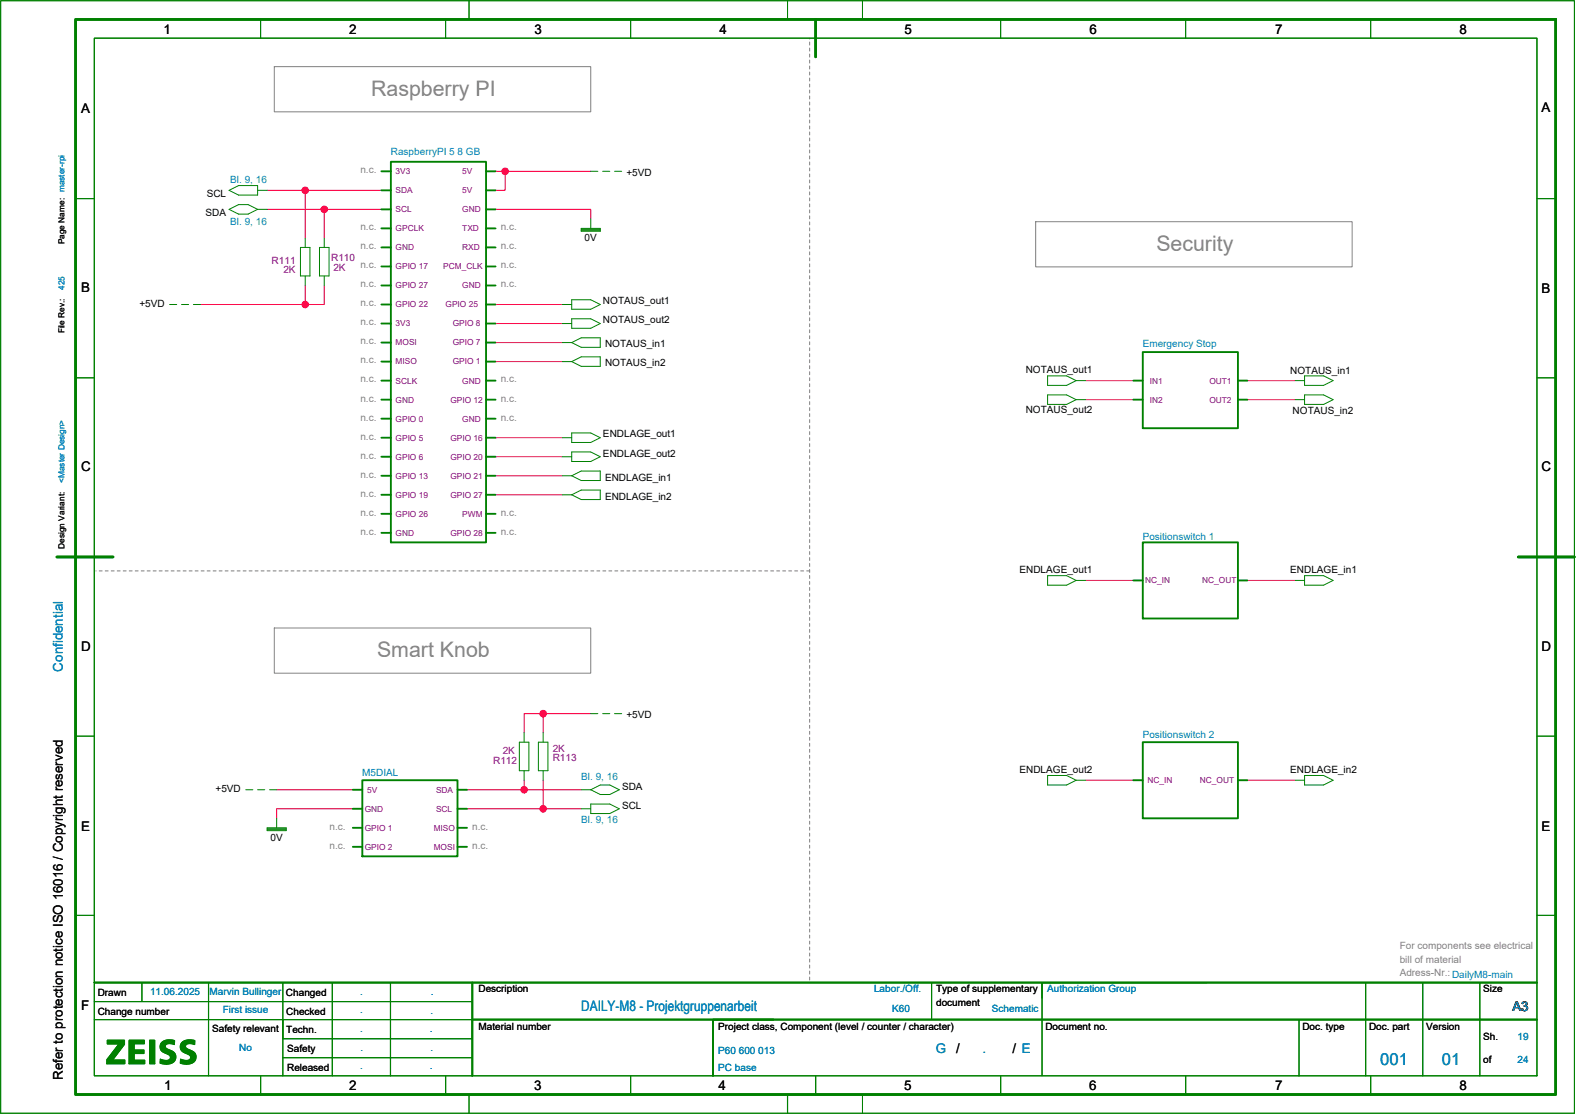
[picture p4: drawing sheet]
<svg xmlns="http://www.w3.org/2000/svg" width="421mm" height="297mm" viewBox="0 0 421 297" stroke-linecap="round" stroke-linejoin="round" font-family="sans-serif">
<g fill="none" stroke="#808080" stroke-width=".27">
<path d="M73.2 17.8h84.5v12.1h-84.5zM216.1 10.2v.2M216.1 11.2v.8M216.1 12.8v.8M216.1 14.4v.8M216.1 16v.8M216.1 17.6v.8M216.1 19.2v.8M216.1 20.8v.8M216.1 22.4v.8M216.1 24v.8M216.1 25.6v.8"/>
<path d="M216.1 27.2v.8M216.1 28.8v.8M216.1 30.4v.8M216.1 32v.8M216.1 33.6v.8M216.1 35.2v.8M216.1 36.8v.8M216.1 38.4v.8M216.1 40v.8M216.1 41.6v.8M216.1 43.2v.8M216.1 44.8v.8"/>
<path d="M216.1 46.4v.8M216.1 48v.8M216.1 49.6v.8M216.1 51.2v.8M216.1 52.8v.8M216.1 54.4v.8M216.1 56v.8M216.1 57.6v.8M216.1 59.2v.8M276.4 59.2h84.5v12.1h-84.5zM216.1 60.8v.8M216.1 62.4v.8"/>
<path d="M216.1 64v.8M216.1 65.6v.8M216.1 67.2v.8M216.1 68.8v.8M216.1 70.4v.8M216.1 72v.8M216.1 73.6v.8M216.1 75.2v.8M216.1 76.8v.8M216.1 78.4v.8M216.1 80v.8M216.1 81.6v.8"/>
<path d="M216.1 83.2v.8M216.1 84.8v.8M216.1 86.4v.8M216.1 88v.8M216.1 89.6v.8M216.1 91.2v.8M216.1 92.8v.8M216.1 94.4v.8M216.1 96v.8M216.1 97.6v.8M216.1 99.2v.8M216.1 100.8v.8"/>
<path d="M216.1 102.4v.8M216.1 104v.8M216.1 105.6v.8M216.1 107.2v.8M216.1 108.8v.8M216.1 110.4v.8M216.1 112v.8M216.1 113.6v.8M216.1 115.2v.8M216.1 116.8v.8M216.1 118.4v.8M216.1 120v.8"/>
<path d="M216.1 121.6v.8M216.1 123.2v.8M216.1 124.8v.8M216.1 126.4v.8M216.1 128v.8M216.1 129.6v.8M216.1 131.2v.8M216.1 132.8v.8M216.1 134.4v.8M216.1 136v.8M216.1 137.6v.8M216.1 139.2v.8"/>
<path d="M25.6 152.4h.1M26.5 152.4h.8M28.1 152.4h.8M29.7 152.4h.8M31.3 152.4h.8M32.9 152.4h.8M34.5 152.4h.8M36.1 152.4h.8M37.7 152.4h.8M39.3 152.4h.8M40.9 152.4h.8M42.5 152.4h.8"/>
<path d="M44.1 152.4h.8M45.7 152.4h.8M47.3 152.4h.8M48.9 152.4h.8M50.5 152.4h.8M52.1 152.4h.8M53.7 152.4h.8M55.3 152.4h.8M56.9 152.4h.8M58.5 152.4h.8M60.1 152.4h.8M61.7 152.4h.8"/>
<path d="M63.3 152.4h.8M64.9 152.4h.8M66.5 152.4h.8M68.1 152.4h.8M69.7 152.4h.8M71.3 152.4h.8M72.9 152.4h.8M74.5 152.4h.8M76.1 152.4h.8M77.7 152.4h.8M79.3 152.4h.8M80.9 152.4h.8"/>
<path d="M82.5 152.4h.8M84.1 152.4h.8M85.7 152.4h.8M87.3 152.4h.8M88.9 152.4h.8M90.5 152.4h.8M92.1 152.4h.8M93.7 152.4h.8M95.3 152.4h.8M96.9 152.4h.8M98.5 152.4h.8M100.1 152.4h.8"/>
<path d="M101.7 152.4h.8M103.3 152.4h.8M104.9 152.4h.8M106.5 152.4h.8M108.1 152.4h.8M109.7 152.4h.8M111.3 152.4h.8M112.9 152.4h.8M114.5 152.4h.8M116.1 152.4h.8M117.7 152.4h.8M119.3 152.4h.8"/>
<path d="M120.9 152.4h.8M122.5 152.4h.8M124.1 152.4h.8M125.7 152.4h.8M127.3 152.4h.8M128.9 152.4h.8M130.5 152.4h.8M132.1 152.4h.8M133.7 152.4h.8M135.3 152.4h.8M136.9 152.4h.8M138.5 152.4h.8"/>
<path d="M140.1 152.4h.8M141.7 152.4h.8M143.3 152.4h.8M144.9 152.4h.8M146.5 152.4h.8M148.1 152.4h.8M149.7 152.4h.8M151.3 152.4h.8M152.9 152.4h.8M154.5 152.4h.8M156.1 152.4h.8M157.7 152.4h.8"/>
<path d="M159.3 152.4h.8M160.9 152.4h.8M162.5 152.4h.8M164.1 152.4h.8M165.7 152.4h.8M167.3 152.4h.8M168.9 152.4h.8M170.5 152.4h.8M172.1 152.4h.8M173.7 152.4h.8M175.3 152.4h.8M176.9 152.4h.8"/>
<path d="M178.5 152.4h.8M180.1 152.4h.8M181.7 152.4h.8M183.3 152.4h.8M184.9 152.4h.8M186.5 152.4h.8M188.1 152.4h.8M189.7 152.4h.8M191.3 152.4h.8M192.9 152.4h.8M194.5 152.4h.8M196.1 152.4h.8"/>
<path d="M197.7 152.4h.8M199.3 152.4h.8M200.9 152.4h.8M202.5 152.4h.8M204.1 152.4h.8M205.7 152.4h.8M207.3 152.4h.8M208.9 152.4h.8M210.5 152.4h.8M212.1 152.4h.8M213.7 152.4h.8M215.3 152.4h.8"/>
<path d="M216.1 140.8v.8M216.1 142.4v.8M216.1 144v.8M216.1 145.6v.8M216.1 147.2v.8M216.1 148.8v.8M216.1 150.4v.8M216.1 152v.8M216.1 153.6v.8M216.1 155.2v.8M216.1 156.8v.8M216.1 158.4v.8"/>
<path d="M73.2 167.7h84.5v12h-84.5zM216.1 160v.8M216.1 161.6v.8M216.1 163.2v.8M216.1 164.8v.8M216.1 166.4v.8M216.1 168v.8M216.1 169.6v.8M216.1 171.2v.8M216.1 172.8v.8M216.1 174.4v.8M216.1 176v.8"/>
<path d="M216.1 177.6v.8M216.1 179.2v.8M216.1 180.8v.8M216.1 182.4v.8M216.1 184v.8M216.1 185.6v.8M216.1 187.2v.8M216.1 188.8v.8M216.1 190.4v.8M216.1 192v.8M216.1 193.6v.8M216.1 195.2v.8"/>
<path d="M216.1 196.8v.8M216.1 198.4v.8M216.1 200v.8M216.1 201.6v.8M216.1 203.2v.8M216.1 204.8v.8M216.1 206.4v.8M216.1 208v.8M216.1 209.6v.8M216.1 211.2v.8M216.1 212.8v.8M216.1 214.4v.8"/>
<path d="M216.1 216v.8M216.1 217.6v.8M216.1 219.2v.8M216.1 220.8v.8M216.1 222.4v.8M216.1 224v.8M216.1 225.6v.8M216.1 227.2v.8M216.1 228.8v.8M216.1 230.4v.8M216.1 232v.8M216.1 233.6v.8"/>
<path d="M216.1 235.2v.8M216.1 236.8v.8M216.1 238.4v.8M216.1 240v.8M216.1 241.6v.8M216.1 243.2v.8M216.1 244.8v.8M216.1 246.4v.8M216.1 248v.8M216.1 249.6v.8M216.1 251.2v.8M216.1 252.8v.8"/>
<path d="M216.1 254.4v.8M216.1 256v.8M216.1 257.6v.8M216.1 259.2v.8M216.1 260.8v.8"/>
</g>
<g fill="#f00">
<circle cx="81.5" cy="50.8" r="1"/>
<circle cx="145" cy="215.9" r="1"/>
</g>
<path d="M71.3 50.8h30.5M81.5 50.8v12.7M124.6 215.9h30.5M145 208.3v7.6" fill="none" stroke="#f00" stroke-width=".27"/>
<g fill="#f00">
<circle cx="86.5" cy="55.9" r="1"/>
<circle cx="139.9" cy="210.8" r="1"/>
</g>
<path d="M71.3 55.9h30.5M86.5 55.9v7.6M132.3 55.9h25.4v2.5M94.2 215.9h-20.4v2.6M124.6 210.8h30.5M139.9 208.3v2.5" fill="none" stroke="#f00" stroke-width=".27"/>
<g fill="#f00">
<circle cx="81.5" cy="81.3" r="1"/>
<circle cx="145" cy="190.5" r="1"/>
<circle cx="134.8" cy="45.7" r="1"/>
</g>
<path d="M132.3 45.7h25.4M134.8 45.7v5.1h-2.5M81.5 76.2v5.1M86.5 76.2v5.1h-5M53.5 81.3h28M145 190.5h-5.1v5.1M145 190.5v5.1M145 190.5h12.7M73.8 210.8h20.4" fill="none" stroke="#f00" stroke-width=".27"/>
<g fill="none" stroke="#ff0080" stroke-width=".27">
<path d="M132.3 81.3h17.7M132.3 86.4h17.7M132.3 91.5h17.7M132.3 96.5h17.7M132.3 116.9h17.7M289.7 101.6h12.7M289.7 106.7h12.7M332.9 101.6h12.7M332.9 106.7h12.7M132.3 121.9h17.7M132.3 127h17.7M132.3 132.1h17.7"/>
<path d="M289.7 155h12.7M332.9 155h12.7M289.7 208.3h12.7M332.9 208.3h12.7"/>
</g>
<path d="M80.2 66.1h2.5v7.6h-2.5zM81.5 63.5v2.6M81.5 73.7v2.5M85.3 66.1h2.5v7.6h-2.5zM86.5 63.5v2.6M86.5 73.7v2.5M138.6 198.1h2.5v7.7h-2.5zM139.9 195.6v2.5M143.7 198.1h2.5v7.7h-2.5zM145 195.6v2.5M139.9 205.8v2.5M145 205.8v2.5" fill="none" stroke="#008000" stroke-width=".27"/>
<path d="M39.9 277.7h1.4v6.3h-1.4z" fill-rule="evenodd" fill="#008000"/>
<path d="M39.9 277.7h1.4v6.3h-1.4z" fill="none" stroke="#008000" stroke-width=".27"/>
<path d="M28.6 277.7h4.6v1.1l-3.1 4.2h3.2v1h-4.8v-1.1l3.2-4.2h-3.1z" fill-rule="evenodd" fill="#008000"/>
<path d="M28.6 277.7h4.6v1.1l-3.1 4.2h3.2v1h-4.8v-1.1l3.2-4.2h-3.1z" fill="none" stroke="#008000" stroke-width=".27"/>
<path d="M34.4 277.7h4.2v1h-2.8v1.6h2.6v1h-2.6v1.7h2.8v1h-4.2z" fill-rule="evenodd" fill="#008000"/>
<path d="M34.4 277.7h4.2v1h-2.8v1.6h2.6v1h-2.6v1.7h2.8v1h-4.2z" fill="none" stroke="#008000" stroke-width=".27"/>
<path d="M43.2 278.3l1.4-.7 2 .2v1.1l-1.4-.3a.82 .82 0 0 0-1.1 .7 .82 .82 0 0 0 .9 .9l.4 .2a1.97 1.97 0 0 1 1.5 1.3v.8a2.49 2.49 0 0 1-3.3 1.5l-.9-.2 .1-1.1 1.6 .4a.86 .86 0 0 0 1.1-.8 .86 .86 0 0 0-.9-.9l-.7-.3a1.71 1.71 0 0 1-.7-2.8z" fill-rule="evenodd" fill="#008000"/>
<path d="M43.2 278.3l1.4-.7 2 .2v1.1l-1.4-.3a.82 .82 0 0 0-1.1 .7 .82 .82 0 0 0 .9 .9l.4 .2a1.97 1.97 0 0 1 1.5 1.3v.8a2.49 2.49 0 0 1-3.3 1.5l-.9-.2 .1-1.1 1.6 .4a.86 .86 0 0 0 1.1-.8 .86 .86 0 0 0-.9-.9l-.7-.3a1.71 1.71 0 0 1-.7-2.8z" fill="none" stroke="#008000" stroke-width=".27"/>
<path d="M48.6 278.3l1.4-.7 2 .2-.1 1.1-1.3-.3a.82 .82 0 0 0-1.1 .7 .82 .82 0 0 0 .9 .9l.4 .2a1.97 1.97 0 0 1 1.5 1.3v.8a2.49 2.49 0 0 1-3.3 1.5l-.9-.2 .1-1.1 1.6 .4a.86 .86 0 0 0 1.1-.8 .86 .86 0 0 0-.9-.9l-.7-.3a1.71 1.71 0 0 1-.7-2.8z" fill-rule="evenodd" fill="#008000"/>
<g fill="none" stroke="#008000" stroke-width=".27">
<path d="M.2 .2h420v297h-420zM69.6 5.2v5M118.9 5.2v5M125.2 .2v5M168.3 5.2v5M210.2 .2v5M230.2 .2v5M267 5.2v5M316.4 5.2v5M365.8 5.2v5M20.2 53h5M410.2 53h5"/>
<path d="M20.2 100.9h5M410.2 100.9h5M20.2 196.5h5M410.2 196.5h5M20.2 244.4h5M410.2 244.4h5M48.6 278.3l1.4-.7 2 .2-.1 1.1-1.3-.3a.82 .82 0 0 0-1.1 .7 .82 .82 0 0 0 .9 .9l.4 .2a1.97 1.97 0 0 1 1.5 1.3v.8a2.49 2.49 0 0 1-3.3 1.5l-.9-.2 .1-1.1 1.6 .4a.86 .86 0 0 0 1.1-.8 .86 .86 0 0 0-.9-.9l-.7-.3a1.71 1.71 0 0 1-.7-2.8zM125.2 292.2v5M230.2 292.2v5"/>
</g>
<path d="M20.2 5.2h395v287h-395zM217.7 5.2v10M15.2 148.7h15M405.2 148.7h15" fill="none" stroke="#008000" stroke-width=".7"/>
<g fill="none" stroke="#008000" stroke-width=".3">
<path d="M25.2 10.2h385v277h-385zM25.2 272.2h100.9l-.1 5.1h-50.5v-5.1M25.2 267.4h100.8M37.9 262.3v5.1M55.7 262.3v24.9M75.5 262.3v24.9M88.7 262.3v24.9M104.2 262.3v24.9M248.6 262.3v9.9M278.1 262.3v24.9M322.1 262.3h-44v4.1M346.7 272.2v15"/>
<path d="M364.5 262.3v24.9M379.7 262.3v24.9M394.9 262.3v24.9M69.6 287.3v5M75.5 282.4h50.5M118.9 287.3v5M168.3 287.3v5M210.2 292.2v5M217.7 287.3v5M267 287.3v5M316.4 287.3v5M365.8 287.3v5"/>
</g>
<path d="M25.2 262.3h385M126 262.3v24.9M126 272.2h80.4M410.2 272.2h-219.9v15" fill="none" stroke="#008000" stroke-width=".5"/>
<path d="M39.9 277.7h1.4v6.3h-1.4z" fill-rule="evenodd" fill="#008000"/>
<path d="M39.9 277.7h1.4v6.3h-1.4z" fill="none" stroke="#008000" stroke-width=".27"/>
<path d="M28.6 277.7h4.6v1.1l-3.1 4.2h3.2v1h-4.8v-1.1l3.2-4.2h-3.1z" fill-rule="evenodd" fill="#008000"/>
<path d="M28.6 277.7h4.6v1.1l-3.1 4.2h3.2v1h-4.8v-1.1l3.2-4.2h-3.1z" fill="none" stroke="#008000" stroke-width=".27"/>
<path d="M34.4 277.7h4.2v1h-2.8v1.6h2.6v1h-2.6v1.7h2.8v1h-4.2z" fill-rule="evenodd" fill="#008000"/>
<path d="M34.4 277.7h4.2v1h-2.8v1.6h2.6v1h-2.6v1.7h2.8v1h-4.2z" fill="none" stroke="#008000" stroke-width=".27"/>
<path d="M43.2 278.3l1.4-.7 2 .2v1.1l-1.4-.3a.82 .82 0 0 0-1.1 .7 .82 .82 0 0 0 .9 .9l.4 .2a1.97 1.97 0 0 1 1.5 1.3v.8a2.49 2.49 0 0 1-3.3 1.5l-.9-.2 .1-1.1 1.6 .4a.86 .86 0 0 0 1.1-.8 .86 .86 0 0 0-.9-.9l-.7-.3a1.71 1.71 0 0 1-.7-2.8z" fill-rule="evenodd" fill="#008000"/>
<path d="M43.2 278.3l1.4-.7 2 .2v1.1l-1.4-.3a.82 .82 0 0 0-1.1 .7 .82 .82 0 0 0 .9 .9l.4 .2a1.97 1.97 0 0 1 1.5 1.3v.8a2.49 2.49 0 0 1-3.3 1.5l-.9-.2 .1-1.1 1.6 .4a.86 .86 0 0 0 1.1-.8 .86 .86 0 0 0-.9-.9l-.7-.3a1.71 1.71 0 0 1-.7-2.8z" fill="none" stroke="#008000" stroke-width=".27"/>
<path d="M48.6 278.3l1.4-.7 2 .2-.1 1.1-1.3-.3a.82 .82 0 0 0-1.1 .7 .82 .82 0 0 0 .9 .9l.4 .2a1.97 1.97 0 0 1 1.5 1.3v.8a2.49 2.49 0 0 1-3.3 1.5l-.9-.2 .1-1.1 1.6 .4a.86 .86 0 0 0 1.1-.8 .86 .86 0 0 0-.9-.9l-.7-.3a1.71 1.71 0 0 1-.7-2.8z" fill-rule="evenodd" fill="#008000"/>
<g fill="none" stroke="#008000" stroke-width=".27">
<path d="M.2 .2h420v297h-420zM69.6 5.2v5M118.9 5.2v5M125.2 .2v5M168.3 5.2v5M210.2 .2v5M230.2 .2v5M267 5.2v5M316.4 5.2v5M365.8 5.2v5M20.2 53h5M61.1 50.8l2.6-1.3h5.1v2.6h-5.1z"/>
<path d="M61.1 55.9l2.6-1.3h2.5l2.6 1.3-2.6 1.3h-2.5zM68.8 50.8h2.5M68.8 55.9h2.5M157.7 45.7h1.9M157.7 58.4v2.6M160.8 45.7h1.9M164 45.7h1.9M410.2 53h5M155.1 61h5.1v.7h-5.1zM155.1 61.5h5.1M155.1 61.2h5.1M45.3 81.3h1.9"/>
<path d="M48.4 81.3h1.9M51.6 81.3h1.9M150 81.3h2.6M150 86.4h2.6M150 91.5h2.6M150 96.5h2.6M152.6 91.5l2.5-1.3h5.1v2.5h-5.1zM152.6 96.5l2.5-1.2h5.1v2.5h-5.1zM152.6 80h5.1l2.5 1.3-2.5 1.3h-5.1zM152.6 85.1h5.1l2.5 1.3-2.5 1.2h-5.1zM20.2 100.9h5M150 116.9h2.6"/>
<path d="M152.6 115.6h5.1l2.5 1.3-2.5 1.2h-5.1zM279.6 100.3h5.1l2.5 1.3-2.5 1.3h-5.1zM279.6 105.4h5.1l2.5 1.3-2.5 1.3h-5.1zM287.2 101.6h2.5M287.2 106.7h2.5M345.6 101.6h2.6M345.6 106.7h2.6M348.2 100.3h5l2.6 1.3-2.6 1.3h-5zM348.2 105.4h5l2.6 1.3-2.6 1.3h-5zM410.2 100.9h5M150 121.9h2.6M150 127h2.6"/>
<path d="M150 132.1h2.6M152.6 127l2.5-1.3h5.1v2.6h-5.1zM152.6 132.1l2.5-1.3h5.1v2.6h-5.1zM152.6 120.7h5.1l2.5 1.2-2.5 1.3h-5.1zM279.6 153.7h5.1l2.5 1.3-2.5 1.2h-5.1zM287.2 155h2.5M345.6 155h2.6M348.2 153.7h5l2.6 1.3-2.6 1.2h-5zM20.2 196.5h5M157.7 190.5h1.9M160.8 190.5h1.9M164 190.5h1.9"/>
<path d="M410.2 196.5h5M65.6 210.8h1.9M68.8 210.8h1.9M71.9 210.8h1.9M73.8 218.5v2.5M155.1 210.8h2.6M155.1 215.9h2.6M157.7 214.6h5l2.6 1.3-2.6 1.3h-5zM157.7 210.8l2.5-1.2h2.5l2.6 1.2-2.6 1.3h-2.5zM279.6 207h5.1l2.5 1.3-2.5 1.3h-5.1zM287.2 208.3h2.5M345.6 208.3h2.6"/>
<path d="M348.2 207h5l2.6 1.3-2.6 1.3h-5zM71.3 221h5.1v.8h-5.1zM71.3 221.5h5.1M71.3 221.2h5.1M20.2 244.4h5M410.2 244.4h5M48.6 278.3l1.4-.7 2 .2-.1 1.1-1.3-.3a.82 .82 0 0 0-1.1 .7 .82 .82 0 0 0 .9 .9l.4 .2a1.97 1.97 0 0 1 1.5 1.3v.8a2.49 2.49 0 0 1-3.3 1.5l-.9-.2 .1-1.1 1.6 .4a.86 .86 0 0 0 1.1-.8 .86 .86 0 0 0-.9-.9l-.7-.3a1.71 1.71 0 0 1-.7-2.8zM125.2 292.2v5M230.2 292.2v5"/>
</g>
<path d="M20.2 5.2h395v287h-395zM217.7 5.2v10M15.2 148.7h15M405.2 148.7h15" fill="none" stroke="#008000" stroke-width=".7"/>
<g fill="none" stroke="#008000" stroke-width=".3">
<path d="M25.2 10.2h385v277h-385zM25.2 272.2h100.9l-.1 5.1h-50.5v-5.1M25.2 267.4h100.8M37.9 262.3v5.1M55.7 262.3v24.9M75.5 262.3v24.9M88.7 262.3v24.9M104.2 262.3v24.9M248.6 262.3v9.9M278.1 262.3v24.9M322.1 262.3h-44v4.1M346.7 272.2v15"/>
<path d="M364.5 262.3v24.9M379.7 262.3v24.9M394.9 262.3v24.9M69.6 287.3v5M75.5 282.4h50.5M118.9 287.3v5M168.3 287.3v5M210.2 292.2v5M217.7 287.3v5M267 287.3v5M316.4 287.3v5M365.8 287.3v5"/>
</g>
<g fill="none" stroke="#008000" stroke-width=".5">
<path d="M101.8 45.7h2.5M101.8 50.8h2.5M101.8 55.9h2.5M104.3 43.2h25.4v101.6h-25.4zM129.7 45.7h2.6M129.7 50.8h2.6M129.7 55.9h2.6M101.8 61h2.5M101.8 66.1h2.5M101.8 71.1h2.5M101.8 76.2h2.5M129.7 61h2.6"/>
<path d="M129.7 66.1h2.6M129.7 71.1h2.6M129.7 76.2h2.6M101.8 81.3h2.5M101.8 86.4h2.5M101.8 91.5h2.5M101.8 96.5h2.5M129.7 81.3h2.6M129.7 86.4h2.6M129.7 91.5h2.6M129.7 96.5h2.6M305 94h25.4v20.3h-25.4z"/>
<path d="M101.8 101.6h2.5M101.8 106.7h2.5M101.8 111.8h2.5M101.8 116.9h2.5M129.7 101.6h2.6M129.7 106.7h2.6M129.7 111.8h2.6M129.7 116.9h2.6M302.4 101.6h2.6M302.4 106.7h2.6M330.4 101.6h2.5M330.4 106.7h2.5"/>
<path d="M101.8 121.9h2.5M101.8 127h2.5M101.8 132.1h2.5M101.8 137.2h2.5M129.7 121.9h2.6M129.7 127h2.6M129.7 132.1h2.6M129.7 137.2h2.6M101.8 142.3h2.5M129.7 142.3h2.6M302.4 155h2.6M305 144.8h25.4v20.3h-25.4z"/>
<path d="M330.4 155h2.5M305 198.1h25.4v20.4h-25.4zM94.2 210.8h2.5M94.2 215.9h2.5M96.7 208.3h25.4v20.3h-25.4zM122.1 210.8h2.5M122.1 215.9h2.5M302.4 208.3h2.6M330.4 208.3h2.5M94.2 221h2.5M94.2 226.1h2.5M122.1 221h2.5"/>
<path d="M122.1 226.1h2.5M25.2 262.3h385M126 262.3v24.9M126 272.2h80.4M410.2 272.2h-219.9v15"/>
</g>
<g font-size="5.7" fill="#808080">
<text x="99" y="25.5">Raspberry PI</text>
<text x="308.6" y="66.9">Security</text>
<text x="100.6" y="175.4">Smart Knob</text>
</g>
<g font-size="4.4" fill="#0080c0">
<text x="368.3" y="284.2">001</text>
<text x="384.8" y="284.2">01</text>
</g>
<text font-size="3.9" fill="#0080c0" x="155.1" y="269.8">DAILY-M8 - Projektgruppenarbeit</text>
<g font-size="3.6">
<text x="43.7" y="9.1">1</text>
<text x="93.2" y="9.1">2</text>
<text x="142.7" y="9.1">3</text>
<text x="192" y="9.1">4</text>
<text x="241.4" y="9.1">5</text>
<text x="290.8" y="9.1">6</text>
<text x="340.3" y="9.2">7</text>
<text x="389.5" y="9.1">8</text>
<text x="411.4" y="30">A</text>
<text x="21.7" y="30.1">A</text>
<text x="21.7" y="78.1">B</text>
<text x="411.4" y="78.3">B</text>
<text x="21.7" y="125.9">C</text>
<text x="411.4" y="125.9">C</text>
<text x="21.7" y="173.9">D</text>
<text x="411.4" y="173.9">D</text>
<text x="21.7" y="221.8">E</text>
<text x="411.4" y="221.8">E</text>
<text x="21.7" y="269.6">F</text>
<text x="403.6" y="269.8">A3</text>
<text x="255.2" y="281.1">/</text>
<text x="270.2" y="281.1">/ E</text>
<text x="16.8" y="288.3" transform="rotate(-90 16.8 288.3)">Refer to protection notice ISO 16016 / Copyright reserved</text>
<text x="43.8" y="290.9">1</text>
<text x="93.2" y="290.9">2</text>
<text x="142.6" y="290.9">3</text>
<text x="191.8" y="290.9">4</text>
<text x="241.3" y="290.9">5</text>
<text x="290.7" y="290.9">6</text>
<text x="340.3" y="290.9">7</text>
<text x="389.5" y="290.9">8</text>
</g>
<g font-size="3.6" fill="#0080c0">
<text x="16.8" y="179.3" transform="rotate(-90 16.8 179.3)">Confidential</text>
<text x="249.7" y="281.1">G</text>
<text x="262.2" y="281.1">.</text>
</g>
<g font-size="2.7" fill="#0080c0">
<text x="104.3" y="41.3">RaspberryPI 5 8 GB</text>
<text x="61.4" y="48.8">Bl. 9, 16</text>
<text x="61.4" y="60.2">Bl. 9, 16</text>
<text x="305" y="92.8">Emergency Stop</text>
<text x="305" y="144.2">Positionswitch 1</text>
<text x="305" y="196.9">Positionswitch 2</text>
<text x="96.7" y="207.1">M5DIAL</text>
<text x="155.1" y="208.3">Bl. 9, 16</text>
<text x="155.1" y="219.8">Bl. 9, 16</text>
<text x="40" y="265.7">11.06.2025</text>
<text x="55.9" y="265.7">Marvin Bullinger</text>
<text x="96.1" y="265.7">.</text>
<text x="115" y="265.7">.</text>
<text x="233.3" y="264.9">Labor./Off.</text>
<text x="279.5" y="264.9">Authorization Group</text>
<text x="59.5" y="270.5">First issue</text>
<text x="96.1" y="270.5">.</text>
<text x="96.1" y="275.6">.</text>
<text x="114.7" y="275.6">.</text>
<text x="114.9" y="270.7">.</text>
<text x="238.1" y="270">K60</text>
<text x="264.7" y="270">Schematic</text>
<text x="63.9" y="280.5">No</text>
<text x="96.2" y="280.5">.</text>
<text x="114.9" y="280.5">.</text>
<text x="191.7" y="281.3">P60 600 013</text>
<text x="405" y="277.7">19</text>
<text x="96.1" y="285.5">.</text>
<text x="114.7" y="285.5">.</text>
<text x="191.7" y="285.9">PC base</text>
<text x="405" y="283.8">24</text>
</g>
<g font-size="2.7" fill="#808080">
<text x="96.2" y="46.2">n.c.</text>
<text x="96.2" y="61.5">n.c.</text>
<text x="133.6" y="61.5">n.c.</text>
<text x="96.2" y="66.5">n.c.</text>
<text x="96.2" y="71.6">n.c.</text>
<text x="133.6" y="66.5">n.c.</text>
<text x="133.6" y="71.6">n.c.</text>
<text x="96.2" y="76.7">n.c.</text>
<text x="133.6" y="76.7">n.c.</text>
<text x="96.2" y="81.8">n.c.</text>
<text x="96.2" y="86.9">n.c.</text>
<text x="96.2" y="91.9">n.c.</text>
<text x="96.2" y="97">n.c.</text>
<text x="96.2" y="102.1">n.c.</text>
<text x="96.2" y="107.2">n.c.</text>
<text x="133.6" y="102.1">n.c.</text>
<text x="133.6" y="107.2">n.c.</text>
<text x="96.2" y="112.3">n.c.</text>
<text x="133.6" y="112.3">n.c.</text>
<text x="96.2" y="117.3">n.c.</text>
<text x="96.2" y="122.4">n.c.</text>
<text x="96.2" y="127.5">n.c.</text>
<text x="96.2" y="132.6">n.c.</text>
<text x="96.2" y="137.7">n.c.</text>
<text x="133.6" y="137.7">n.c.</text>
<text x="96.2" y="142.7">n.c.</text>
<text x="133.6" y="142.7">n.c.</text>
<text x="87.9" y="221.5">n.c.</text>
<text x="126" y="221.5">n.c.</text>
<text x="87.9" y="226.6">n.c.</text>
<text x="126" y="226.6">n.c.</text>
<text x="373.6" y="253.4">For components see electrical</text>
<text x="373.6" y="257">bill of material</text>
<text x="373.6" y="260.6">Adress-Nr.: DailyM8-main</text>
</g>
<g font-size="2.7">
<text x="167.2" y="46.9">+5VD</text>
<text x="55.2" y="52.7">SCL</text>
<text x="54.9" y="57.8">SDA</text>
<text x="156" y="64.4">0V</text>
<text x="37.2" y="82">+5VD</text>
<text x="160.9" y="81.2">NOTAUS_out1</text>
<text x="160.9" y="86.3">NOTAUS_out2</text>
<text x="161.5" y="92.8">NOTAUS_in1</text>
<text x="161.5" y="97.8">NOTAUS_in2</text>
<text x="273.7" y="99.6">NOTAUS_out1</text>
<text x="344.3" y="99.7">NOTAUS_in1</text>
<text x="273.7" y="110.4">NOTAUS_out2</text>
<text x="345" y="110.5">NOTAUS_in2</text>
<text x="160.9" y="116.8">ENDLAGE_out1</text>
<text x="160.9" y="121.9">ENDLAGE_out2</text>
<text x="161.5" y="128.3">ENDLAGE_in1</text>
<text x="161.5" y="133.4">ENDLAGE_in2</text>
<text x="272.1" y="152.9">ENDLAGE_out1</text>
<text x="344.3" y="153.1">ENDLAGE_in1</text>
<text x="167.2" y="191.6">+5VD</text>
<text x="272.1" y="206.2">ENDLAGE_out2</text>
<text x="344.3" y="206.4">ENDLAGE_in2</text>
<text x="57.5" y="211.5">+5VD</text>
<text x="166" y="215.9">SCL</text>
<text x="166" y="210.8">SDA</text>
<text x="72.2" y="224.4">0V</text>
<text x="26.1" y="265.9">Drawn</text>
<text x="76.3" y="265.9">Changed</text>
<text x="127.7" y="264.9">Description</text>
<text x="249.8" y="264.9">Type of supplementary</text>
<text x="249.8" y="268.5">document</text>
<text x="395.8" y="264.9">Size</text>
<text x="26.1" y="270.9">Change number</text>
<text x="56.6" y="275.6">Safety relevant</text>
<text x="76.4" y="270.9">Checked</text>
<text x="76.4" y="275.7">Techn.</text>
<text x="127.7" y="274.9">Material number</text>
<text x="191.7" y="274.9">Project class, Component (level / counter / character)</text>
<text x="279" y="274.9">Document no.</text>
<text x="347.6" y="274.9">Doc. type</text>
<text x="365.4" y="274.9">Doc. part</text>
<text x="380.6" y="274.9">Version</text>
<text x="76.6" y="280.9">Safety</text>
<text x="395.8" y="277.7">Sh.</text>
<text x="76.6" y="285.9">Released</text>
<text x="395.8" y="283.8">of</text>
</g>
<g font-size="2.7" fill="#800080">
<text x="72.5" y="70.4">R111</text>
<text x="88.4" y="69.7">R110</text>
<text x="75.6" y="72.9">2K</text>
<text x="89" y="72.3">2K</text>
<text x="131.6" y="203.9">R112</text>
<text x="134.2" y="201.3">2K</text>
<text x="147.5" y="203.2">R113</text>
<text x="147.5" y="200.7">2K</text>
</g>
<g font-size="2.2" fill="#800080">
<text x="105.6" y="46.5">3V3</text>
<text x="123.4" y="46.5">5V</text>
<text x="105.6" y="51.6">SDA</text>
<text x="123.4" y="51.6">5V</text>
<text x="105.6" y="56.7">SCL</text>
<text x="123.4" y="56.7">GND</text>
<text x="105.6" y="61.7">GPCLK</text>
<text x="123.4" y="61.7">TXD</text>
<text x="105.6" y="66.8">GND</text>
<text x="105.6" y="71.9">GPIO 17</text>
<text x="118.3" y="71.9">PCM_CLK</text>
<text x="123.4" y="66.8">RXD</text>
<text x="105.6" y="77">GPIO 27</text>
<text x="123.4" y="77">GND</text>
<text x="105.6" y="82.1">GPIO 22</text>
<text x="118.9" y="82.1">GPIO 25</text>
<text x="105.6" y="87.1">3V3</text>
<text x="120.8" y="87.1">GPIO 8</text>
<text x="105.6" y="92.2">MOSI</text>
<text x="120.8" y="92.2">GPIO 7</text>
<text x="105.6" y="97.3">MISO</text>
<text x="120.8" y="97.3">GPIO 1</text>
<text x="105.6" y="102.4">SCLK</text>
<text x="105.6" y="107.5">GND</text>
<text x="120.2" y="107.5">GPIO 12</text>
<text x="123.4" y="102.4">GND</text>
<text x="306.9" y="102.4">IN1</text>
<text x="306.9" y="107.5">IN2</text>
<text x="322.8" y="102.4">OUT1</text>
<text x="322.8" y="107.5">OUT2</text>
<text x="105.6" y="112.5">GPIO 0</text>
<text x="123.4" y="112.5">GND</text>
<text x="105.6" y="117.6">GPIO 5</text>
<text x="120.2" y="117.6">GPIO 16</text>
<text x="105.6" y="122.7">GPIO 6</text>
<text x="120.2" y="122.7">GPIO 20</text>
<text x="105.6" y="127.8">GPIO 13</text>
<text x="120.2" y="127.8">GPIO 21</text>
<text x="105.6" y="132.9">GPIO 19</text>
<text x="105.6" y="137.9">GPIO 26</text>
<text x="120.2" y="132.9">GPIO 27</text>
<text x="123.4" y="137.9">PWM</text>
<text x="105.6" y="143">GND</text>
<text x="120.2" y="143">GPIO 28</text>
<text x="305.6" y="155.7">NC_IN</text>
<text x="320.8" y="155.7">NC_OUT</text>
<text x="306.2" y="209.1">NC_IN</text>
<text x="320.2" y="209.1">NC_OUT</text>
<text x="98" y="211.6">5V</text>
<text x="116.4" y="211.6">SDA</text>
<text x="97.3" y="216.7">GND</text>
<text x="97.3" y="221.8">GPIO 1</text>
<text x="115.7" y="221.8">MISO</text>
<text x="116.4" y="216.7">SCL</text>
<text x="97.3" y="226.8">GPIO 2</text>
<text x="115.7" y="226.8">MOSI</text>
</g>
<g font-size="2.2">
<text x="17.2" y="65.3" transform="rotate(-90 17.2 65.3)">Page Name: master-rpi</text>
<text x="17.2" y="89" transform="rotate(-90 17.2 89)">File Rev.:</text>
<text x="17.2" y="146.5" transform="rotate(-90 17.2 146.5)">Design Variant:</text>
</g>
<g font-size="2.2" fill="#0080c0">
<text x="17.2" y="77.4" transform="rotate(-90 17.2 77.4)">425</text>
<text x="17.2" y="129" transform="rotate(-90 17.2 129)">&lt;Master Design&gt;</text>
</g>
</svg>
